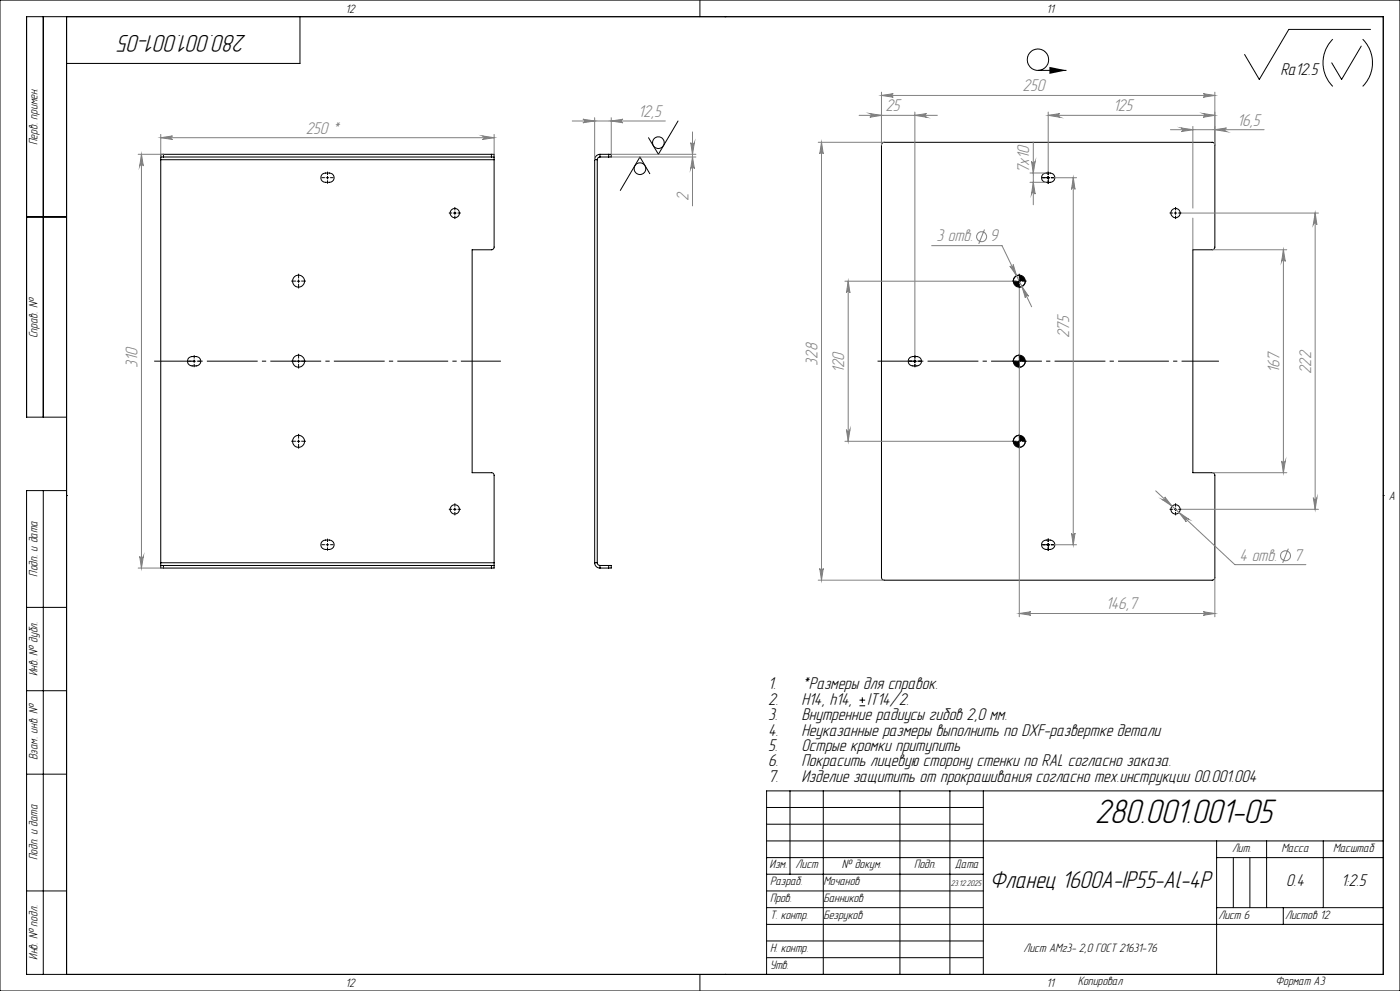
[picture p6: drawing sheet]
<svg xmlns="http://www.w3.org/2000/svg" width="420mm" height="297mm" viewBox="0 0 420 297" stroke-linecap="round" stroke-linejoin="round" font-family="sans-serif">
<g fill="none" stroke="#000" stroke-width=".3">
<path d="M0 0h420v297h-420zM13 5v120M20 5v287M90 5v14h-70M210 0v5M217.5 5h.1M399.8 11.7a10 10 0 0 0 0 14.2M408.4 13.8l-5.9 10-3-5M408.8 11.7a10 10 0 0 1 0 14.2M411.2 8.8h-24.6l-8.8 15-4.4-7.5M203.4 36.3l-5.9 9.9-2.9-4.9M311.4 21.1h8.5"/>
<path d="M48.2 47.1h.8M48.2 47.1v.8M48.2 47.9v120.8M48.2 47.9h100M49 46.2h-.8v.9M49 46.2v.9M49 46.2h98.4M49 47.1h98.4M96.7 52.2a2.65 2.65 0 0 1 3.3 .4 1.38 1.38 0 0 1-1.2 2 2.12 2.12 0 0 1-2.4-.6 1.52 1.52 0 0 1 .3-1.8zM97.8 53.3h.8M98.2 52.8v.9M147.4 46.2h.8v.9"/>
<path d="M147.4 47.1h.8M147.4 46.2v.9M148.2 47.1v.8M148.2 47.9v26.3l-.6 .7h-6v66.8h5.8a.78 .78 0 0 1 .8 .7v26.3M178.4 47.9h.8M178.4 47.9v120.8M179.2 47.9v120.8M180 47.1l-.7 .3-.1 .5M180 46.2a1.63 1.63 0 0 0-1.6 1.7M180 46.2h2.6M180 47.1h2.6M180 46.2v.9"/>
<path d="M182.6 46.2h.8v.9h-.8M182.6 46.2v.9M194.9 52.1l-2.9-5-5.9 10M264.8 42.8l99-.2 .5 .4 .2 31.2-.7 .7h-5.9v66.8h5.7a.78 .78 0 0 1 .9 .7v30.8l-.5 .6-99.2-.1-.4-.6v-129.6zM312.9 52.2a2.65 2.65 0 0 1 3.4 .4 1.38 1.38 0 0 1-1.2 2 2.12 2.12 0 0 1-2.5-.6 1.52 1.52 0 0 1 .3-1.8zM314 53.3h.9M314.5 52.8v.9M8 65h12M136 63.8h.8M136.5 63.5v.8M352.2 63.8h.9M352.6 63.5v.8"/>
<path d="M89.1 84.3h.9M89.6 83.9v.8M305.4 84.3h.8M305.8 82.5h-.6l-.7 .5-.4 .7-.1 .6M305.8 83.9v.8M307.6 84.3l-.5 1.2-1.3 .6M56.7 107.2a2.65 2.65 0 0 1 3.3 .4 1.41 1.41 0 0 1-1.2 2.1 2.19 2.19 0 0 1-2.4-.7 1.52 1.52 0 0 1 .3-1.8zM57.9 108.3h.7M58.2 107.9v.8M89.1 108.3h.9M89.6 107.9v.8M272.9 107.2a2.65 2.65 0 0 1 3.4 .4 1.41 1.41 0 0 1-1.2 2.1 2.19 2.19 0 0 1-2.5-.7 1.52 1.52 0 0 1 .3-1.8z"/>
<path d="M274 108.3h.8M274.5 107.9v.8M305.4 108.3h.8M305.8 106.5l-1.1 .4-.6 .8-.1 .6M305.8 107.9v.8M307.6 108.3l-.5 1.2-1.3 .6M20 125h-12v-120h407v287h-407v-145h12M89.1 132.3h.9M89.6 131.9v.8M305.4 132.3h.8M305.8 130.5l-.8 .1-.6 .5-.4 1.2M305.8 131.9v.8"/>
<path d="M307.6 132.3l-.5 1.2-1.3 .6M13 147v145M20 148.5h.1M136 152.6h.8M136.5 152.3v.8M352.2 152.6h.9M352.6 152.3v.8M415 148.5h.1M48.2 169.5v.7h.8M48.2 169.5h.8M48.2 168.7v.8M48.2 168.7h100"/>
<path d="M49 170.2h98.4M49 169.5v.7M49 169.5h98.4M96.7 162.2a2.35 2.35 0 0 1 3.5 .8 1.43 1.43 0 0 1-1.4 1.7 2.19 2.19 0 0 1-2.4-.7 1.46 1.46 0 0 1 .3-1.8zM97.8 163.3h.8M98.2 162.9v.8M147.4 169.5h.8M147.4 169.5v.7M148.2 169.5v.7h-.8M148.2 168.7v.8M178.4 168.7a1.57 1.57 0 0 0 1.6 1.5M178.4 168.7h.8"/>
<path d="M179.2 168.7l.3 .6 .5 .2M180 170.2h2.6M180 169.5h2.6M180 169.5v.7M182.6 169.5h.8v.7h-.8M182.6 169.5v.7M312.9 162.2a2.35 2.35 0 0 1 3.5 .8 1.43 1.43 0 0 1-1.3 1.7 2.19 2.19 0 0 1-2.5-.7 1.46 1.46 0 0 1 .3-1.8zM314 163.3h.9M314.5 162.9v.8M8 182h12M8 207h12M257.8 211.5h1.7"/>
<path d="M257.8 209.8h1.7M258.7 209v1.7M8 232h12M237 237v25M247 237v55M270 237v55M285 237v55M295 237v55M415 237h-185v55M230 242h65M230 247h65M230 252h185"/>
<path d="M230 257h65M365 252v40M365 257h50M370 257v15M375 257v15M380 252v20M397 252v20M8 267h12M230 267h65M230 272h65M230 277h185M230 262h65"/>
<path d="M365 272h50M385 272v5M210 292v5M217.5 292h.1M230 282h65M230 287h65"/>
<circle cx="311.4" cy="17.9" r="3.2"/>
<circle cx="192" cy="50.6" r="1.74"/>
<circle cx="197.5" cy="42.8" r="1.76"/>
<circle cx="136.4" cy="63.9" r="1.4"/>
<circle cx="352.7" cy="63.9" r="1.39"/>
<circle cx="89.6" cy="84.3" r="1.81"/>
<circle cx="305.8" cy="84.3" r="1.81"/>
<circle cx="89.6" cy="108.2" r="1.81"/>
<circle cx="305.8" cy="108.2" r="1.81"/>
<circle cx="89.6" cy="132.3" r="1.81"/>
<circle cx="305.8" cy="132.3" r="1.8"/>
<circle cx="136.4" cy="152.7" r="1.4"/>
<circle cx="352.7" cy="152.7" r="1.4"/>
</g>
<g fill="none" stroke="#808080" stroke-width=".3">
<path d="M171.7 36.3h27.9M174.9 35.7l3.5 .6-3.5 .5a.53 .53 0 0 0 .5-.5 .53 .53 0 0 0-.5-.6zM178.4 35.3v12.5M183.4 36.3l3.5-.6a.53 .53 0 0 0-.5 .6 .53 .53 0 0 0 .5 .5zM183.4 35.3v10.9h25.4M207.8 39.5v22.2M257.7 34.6h23.5M260.9 34l3.5 .6-3.5 .5a.55 .55 0 0 0 .6-.5 .55 .55 0 0 0-.6-.6zM264.4 28.6l3.6-.5a.53 .53 0 0 0-.6 .5 .53 .53 0 0 0 .6 .5zM264.4 27.6v15.8M264.4 28.6h100.1M274.5 34.6l3.5-.6a.55 .55 0 0 0-.5 .6 .55 .55 0 0 0 .5 .5z"/>
<path d="M274.5 33.6v72.9M314.5 34.6l3.5-.6a.55 .55 0 0 0-.5 .6 .55 .55 0 0 0 .5 .5zM314.5 33.6v17.8M314.5 34.6h50M351.1 38.9h28.1M354.4 38.3l3.5 .6-3.5 .5a.55 .55 0 0 0 .5-.5 .55 .55 0 0 0-.5-.6zM357.9 37.9v24.5M361 34l3.5 .6-3.5 .5a.55 .55 0 0 0 .5-.5 .55 .55 0 0 0-.5-.6zM361 28.1l3.5 .5-3.5 .5a.53 .53 0 0 0 .5-.5 .53 .53 0 0 0-.5-.5zM364.5 38.9l3.4-.6a.55 .55 0 0 0-.5 .6 .55 .55 0 0 0 .5 .5zM364.5 27.6v15.8M41.5 46.2h7.5"/>
<path d="M42.4 46.2l.6 3.6a.55 .55 0 0 0-.5-.6 .55 .55 0 0 0-.6 .6zM42.4 46.2v124M48.2 41.3l3.6-.6a.53 .53 0 0 0-.6 .6 .53 .53 0 0 0 .6 .5zM48.2 40.3v6.8M48.2 41.3h100M144.7 40.7l3.5 .6-3.5 .5a.53 .53 0 0 0 .5-.5 .53 .53 0 0 0-.5-.6zM148.2 40.3v6.8M183.4 47.1h25.4M207.2 42.8a.55 .55 0 0 0 .6 .5 .55 .55 0 0 0 .5-.5l-.5 3.4zM207.8 47.1l.5 3.4a.55 .55 0 0 0-.5-.5 .55 .55 0 0 0-.6 .5zM245.5 42.6h19.8M246.5 42.6l.5 3.5a.53 .53 0 0 0-.5-.5 .53 .53 0 0 0-.6 .5z"/>
<path d="M246.5 42.6v131.3M309 54.6h4.8M309 51.9h4.8M309.5 48.4a.55 .55 0 0 0 .5 .5 .55 .55 0 0 0 .6-.5l-.6 3.5zM310 54.6l.6 3.6a.55 .55 0 0 0-.6-.6 .55 .55 0 0 0-.5 .6zM310 42.6v18.8M316.3 53.3h6.7M322 53.3l.5 3.5a.53 .53 0 0 0-.5-.5 .53 .53 0 0 0-.5 .5zM322 53.3v110M279.5 73.6h21.1l8.9 18.3M295.3 68.8l-1.7 4.3M303 79.7a.55 .55 0 0 0 .7 .2 .55 .55 0 0 0 .3-.6l1 3.4z"/>
<path d="M354.5 63.8h41M357.9 65.4v9.5M363.7 74.9h22.3M385 74.9l.6 3.4a.55 .55 0 0 0-.6-.5 .55 .55 0 0 0-.5 .5zM385 74.9v66.8M394.5 63.8l.6 3.5a.55 .55 0 0 0-.6-.5 .55 .55 0 0 0-.5 .5zM394.5 63.8v88.8M253.5 84.3h50.1M254.5 84.3l.5 3.5a.53 .53 0 0 0-.5-.6 .53 .53 0 0 0-.6 .6zM254.5 84.3v48M305.8 86.5v98.4M306.6 85.9l2 2.9a.53 .53 0 0 0-.7-.2 .53 .53 0 0 0-.3 .6z"/>
<path d="M253.5 132.3h50.1M253.9 128.8a.53 .53 0 0 0 .6 .5 .53 .53 0 0 0 .5-.5l-.5 3.5zM384.5 138.1a.55 .55 0 0 0 .5 .6 .55 .55 0 0 0 .6-.6l-.6 3.6zM321.5 159.8a.53 .53 0 0 0 .5 .5 .53 .53 0 0 0 .5-.5l-.5 3.5zM346.7 147.1l23.8 22.1h21.3M349.4 148.9l2.2 2.8-2.9-2a.54 .54 0 0 0 .7 0 .54 .54 0 0 0 0-.8zM353.7 153.6l2.9 2a.54 .54 0 0 0-.7 0 .54 .54 0 0 0 0 .8zM354.5 152.6h41M363.7 141.7h22.3M394 149.2a.55 .55 0 0 0 .5 .5 .55 .55 0 0 0 .6-.5l-.6 3.4zM41.5 170.2h7.5M41.9 166.8a.55 .55 0 0 0 .6 .5 .55 .55 0 0 0 .5-.5l-.6 3.4z"/>
<path d="M245.5 173.9h19.8M245.9 170.4a.53 .53 0 0 0 .6 .5 .53 .53 0 0 0 .5-.5l-.5 3.5zM316.3 163.3h6.7M364.5 173.1v11.8M386.5 164.4l-1.7 4.3M305.8 183.9l3.5-.6a.53 .53 0 0 0-.5 .6 .53 .53 0 0 0 .5 .5zM305.8 183.9h58.7M361 183.3l3.5 .6-3.5 .5a.53 .53 0 0 0 .5-.5 .53 .53 0 0 0-.5-.6z"/>
<circle cx="294.5" cy="70.9" r="1.51"/>
<circle cx="385.7" cy="166.6" r="1.48"/>
</g>
<g fill="#000">
<path d="M314.8 20l5.1 1.1-5.1 1.1z"/>
<path d="M304 84.3l.1 .5 .4 .7 1.3 .6v-1.8zM305.8 82.5v1.8h1.8l-.5-1.3zM304 108.3l.4 1.1 .6 .5 .8 .2v-1.8zM305.8 106.5v1.8h1.8l-.5-1.3zM304 132.3l.4 1.1 .6 .5 .8 .2v-1.8zM305.8 130.5v1.8h1.8l-.5-1.3z"/>
</g>
<path d="M46.3 108.2h104" fill="none" stroke="#000" stroke-width=".3" stroke-dasharray="15.2 1.3 1.3 1.3" stroke-dashoffset="3.2" stroke-linecap="butt"/>
<g fill="none" stroke="#000" stroke-width=".3" stroke-dasharray="15.2 1.3 1.3 1.3" stroke-linecap="butt">
<path d="M97.5 53.2h-1M98.3 52.4v-1M98.3 54v1M99.1 53.2h1M313.7 53.2h-1M314.5 52.4v-1M314.5 54v1M315.3 53.2h1M135.7 63.8h-1M136.5 63v-1M136.5 64.6v1M137.3 63.8h1"/>
<path d="M351.9 63.8h-1M352.7 63v-1M352.7 64.6v1M353.5 63.8h1M88.8 84.2h-1.4M89.6 83.4v-1.4M89.6 85v1.4M90.4 84.2h1.4M305 84.2h-1.4M305.8 83.4v-1.4M305.8 85v1.4M306.6 84.2h1.4"/>
<path d="M57.5 108.2h-1M58.3 107.4v-1M58.3 109v1M59.1 108.2h1M88.8 108.2h-1.4M89.6 107.4v-1.4M89.6 109v1.4M90.4 108.2h1.4M273.7 108.2h-1M274.5 107.4v-1M274.5 109v1M275.3 108.2h1"/>
<path d="M305 108.2h-1.4M305.8 107.4v-1.4M305.8 109v1.4M306.6 108.2h1.4M88.8 132.2h-1.4M89.6 131.4v-1.4M89.6 133v1.4M90.4 132.2h1.4M305 132.2h-1.4M305.8 131.4v-1.4M305.8 133v1.4M306.6 132.2h1.4"/>
<path d="M135.7 152.6h-1M136.5 151.8v-1M136.5 153.4v1M137.3 152.6h1M351.9 152.6h-1M352.7 151.8v-1M352.7 153.4v1M353.5 152.6h1M97.5 163.2h-1M98.3 162.4v-1M98.3 164v1M99.1 163.2h1"/>
<path d="M313.7 163.2h-1M314.5 162.4v-1M314.5 164v1M315.3 163.2h1"/>
</g>
<path d="M263.3 108.2h102.4" fill="none" stroke="#000" stroke-width=".3" stroke-dasharray="15.2 1.3 1.3 1.3" stroke-dashoffset="4" stroke-linecap="butt"/>
<g fill="#808080">
<path d="M354.4 38.3l3.5 .6-3.5 .5a.55 .55 0 0 0 .5-.5 .55 .55 0 0 0-.5-.6zM364.5 38.9l3.4-.6a.55 .55 0 0 0-.5 .6 .55 .55 0 0 0 .5 .5zM306.6 85.9l1 3.3a.53 .53 0 0 1 .3-.6 .53 .53 0 0 1 .7 .2zM303 79.7l2 3-1-3.4a.55 .55 0 0 1-.3 .6 .55 .55 0 0 1-.7-.2zM349.4 148.9a.54 .54 0 0 1 0 .8 .54 .54 0 0 1-.7 0l2.9 2zM353.7 153.6l2.2 2.8a.54 .54 0 0 1 0-.8 .54 .54 0 0 1 .7 0z"/>
<path d="M174.9 35.7l3.5 .6-3.5 .5a.53 .53 0 0 0 .5-.5 .53 .53 0 0 0-.5-.6zM183.4 36.3l3.5-.6a.53 .53 0 0 0-.5 .6 .53 .53 0 0 0 .5 .5z"/>
<path d="M48.2 41.3l3.6-.6a.53 .53 0 0 0-.6 .6 .53 .53 0 0 0 .6 .5zM144.7 40.7l3.5 .6-3.5 .5a.53 .53 0 0 0 .5-.5 .53 .53 0 0 0-.5-.6z"/>
<path d="M361 34l3.5 .6-3.5 .5a.55 .55 0 0 0 .5-.5 .55 .55 0 0 0-.5-.6zM314.5 34.6l3.5-.6a.55 .55 0 0 0-.5 .6 .55 .55 0 0 0 .5 .5z"/>
<path d="M310 54.6l.6 3.6a.55 .55 0 0 0-.6-.6 .55 .55 0 0 0-.5 .6zM309.5 48.4a.55 .55 0 0 0 .5 .5 .55 .55 0 0 0 .6-.5l-.6 3.5z"/>
<path d="M384.5 138.1a.55 .55 0 0 0 .5 .6 .55 .55 0 0 0 .6-.6l-.6 3.6zM385 74.9l.6 3.4a.55 .55 0 0 0-.6-.5 .55 .55 0 0 0-.5 .5z"/>
<path d="M207.8 47.1l.5 3.4a.55 .55 0 0 0-.5-.5 .55 .55 0 0 0-.6 .5zM207.2 42.8a.55 .55 0 0 0 .6 .5 .55 .55 0 0 0 .5-.5l-.5 3.4z"/>
<path d="M246.5 42.6l.5 3.5a.53 .53 0 0 0-.5-.5 .53 .53 0 0 0-.6 .5zM245.9 170.4a.53 .53 0 0 0 .6 .5 .53 .53 0 0 0 .5-.5l-.5 3.5zM394.5 63.8l.6 3.5a.55 .55 0 0 0-.6-.5 .55 .55 0 0 0-.5 .5zM394 149.2a.55 .55 0 0 0 .5 .5 .55 .55 0 0 0 .6-.5l-.6 3.4zM254.5 84.3l.5 3.5a.53 .53 0 0 0-.5-.6 .53 .53 0 0 0-.6 .6zM253.9 128.8a.53 .53 0 0 0 .6 .5 .53 .53 0 0 0 .5-.5l-.5 3.5zM322 53.3l.5 3.5a.53 .53 0 0 0-.5-.5 .53 .53 0 0 0-.5 .5zM321.5 159.8a.53 .53 0 0 0 .5 .5 .53 .53 0 0 0 .5-.5l-.5 3.5z"/>
<path d="M41.9 166.8a.55 .55 0 0 0 .6 .5 .55 .55 0 0 0 .5-.5l-.6 3.4zM42.4 46.2l.6 3.6a.55 .55 0 0 0-.5-.6 .55 .55 0 0 0-.6 .6z"/>
<path d="M264.4 28.6l3.6-.5a.53 .53 0 0 0-.6 .5 .53 .53 0 0 0 .6 .5zM361 28.1l3.5 .5-3.5 .5a.53 .53 0 0 0 .5-.5 .53 .53 0 0 0-.5-.5zM305.8 183.9l3.5-.6a.53 .53 0 0 0-.5 .6 .53 .53 0 0 0 .5 .5zM361 183.3l3.5 .6-3.5 .5a.53 .53 0 0 0 .5-.5 .53 .53 0 0 0-.5-.6zM260.9 34l3.5 .6-3.5 .5a.55 .55 0 0 0 .6-.5 .55 .55 0 0 0-.6-.6zM274.5 34.6l3.5-.6a.55 .55 0 0 0-.5 .6 .55 .55 0 0 0 .5 .5z"/>
</g>
<text font-size="10.5" x="328.4" y="246.6">280.001.001-05</text>
<g font-size="7.5">
<text x="74" y="10.5" transform="rotate(-180 74 10.5)">280.001.001-05</text>
<text x="296.9" y="266.1">Фланец 1600А-IP55-Al-4P</text>
</g>
<g font-size="5.3">
<text x="384.1" y="22.6">Ra12.5</text>
<text x="230.4" y="206.6">1.</text>
<text x="240.4" y="206.6">*Размеры для справок.</text>
<text x="230.4" y="211.2">2.</text>
<text x="230.4" y="215.9">3.</text>
<text x="240.4" y="211.2">H14, h14,</text>
<text x="240.4" y="215.9">Внутренние радиусы гибов 2,0 мм.</text>
<text x="260.2" y="211.2">IT14/2.</text>
<text x="230.4" y="220.5">4.</text>
<text x="240.4" y="220.5">Неуказанные размеры выполнить по DXF-развертке детали</text>
<text x="230.4" y="225.1">5.</text>
<text x="240.4" y="225.1">Острые кромки притупить</text>
<text x="230.4" y="229.7">6.</text>
<text x="240.4" y="229.7">Покрасить лицевую сторону стенки по RAL согласно заказа.</text>
<text x="230.4" y="234.3">7.</text>
<text x="240.4" y="234.3">Изделие защитить от прокрашивания согласно тех.инструкции 00.001.004</text>
<text x="385.9" y="265.6">0.4</text>
<text x="402.3" y="265.6">1:2.5</text>
</g>
<g font-size="5.3" fill="#808080">
<text x="306.8" y="27.4">250</text>
<text x="191.5" y="35">12,5</text>
<text x="265.6" y="33.3">25</text>
<text x="333.9" y="33.3">125</text>
<text x="91.7" y="40">250 *</text>
<text x="371.1" y="37.6">16,5</text>
<text x="308.8" y="51.9" transform="rotate(-90 308.8 51.9)">7х10</text>
<text x="206.6" y="60.3" transform="rotate(-90 206.6 60.3)">2</text>
<text x="280.9" y="72.4">3 отв.</text>
<text x="297" y="72.4">9</text>
<text x="320.8" y="101.4" transform="rotate(-90 320.8 101.4)">275</text>
<text x="41.2" y="110.2" transform="rotate(-90 41.2 110.2)">310</text>
<text x="245.2" y="109.6" transform="rotate(-90 245.2 109.6)">328</text>
<text x="253.2" y="111.8" transform="rotate(-90 253.2 111.8)">120</text>
<text x="383.8" y="111.8" transform="rotate(-90 383.8 111.8)">167</text>
<text x="393.3" y="112.2" transform="rotate(-90 393.3 112.2)">222</text>
<text x="371.9" y="168">4 отв.</text>
<text x="388.1" y="168">7</text>
<text x="331.7" y="182.6">146,7</text>
</g>
<g font-size="3.8">
<text x="103.7" y="3.8">12</text>
<text x="313.9" y="3.8">11</text>
<text x="11.3" y="43.5" transform="rotate(-90 11.3 43.5)">Перв. примен.</text>
<text x="11.3" y="101.4" transform="rotate(-90 11.3 101.4)">Справ. №</text>
<text x="416.6" y="149.8">A</text>
<text x="11.3" y="172.8" transform="rotate(-90 11.3 172.8)">Подп. и дата</text>
<text x="11.3" y="202.7" transform="rotate(-90 11.3 202.7)">Инв. № дубл.</text>
<text x="11.3" y="227.8" transform="rotate(-90 11.3 227.8)">Взам. инв. №</text>
<text x="11.3" y="257.8" transform="rotate(-90 11.3 257.8)">Подп. и дата</text>
<text x="369.6" y="255.3">Лит.</text>
<text x="384.4" y="255.3">Масса</text>
<text x="399.9" y="255.3">Масштаб</text>
<text x="230.9" y="260.3">Изм.</text>
<text x="238.7" y="260.3">Лист</text>
<text x="252.6" y="260.3">№ докум.</text>
<text x="274.2" y="260.3">Подп.</text>
<text x="286.5" y="260.3">Дата</text>
<text x="231" y="265.3">Разраб.</text>
<text x="247" y="265.4">Мочанов</text>
<text x="231" y="275.3">Т. контр.</text>
<text x="231" y="270.3">Пров.</text>
<text x="247" y="275.4">Безруков</text>
<text x="247" y="270.4">Банников</text>
<text x="365.5" y="275.3">Лист 6</text>
<text x="385.5" y="275.3">Листов 12</text>
<text x="11.3" y="287.7" transform="rotate(-90 11.3 287.7)">Инв. № подл.</text>
<text x="231" y="285.3">Н. контр.</text>
<text x="307.1" y="285.4">Лист АМг3- 2,0 ГОСТ 21631-76</text>
<text x="231" y="290.3">Утв.</text>
<text x="103.7" y="295.8">12</text>
<text x="313.9" y="295.8">11</text>
<text x="323.3" y="295.3">Копировал</text>
<text x="382.7" y="295.3">Формат А3</text>
</g>
<text font-size="2.6" x="285.3" y="265.5">23.12.2025</text>
</svg>
